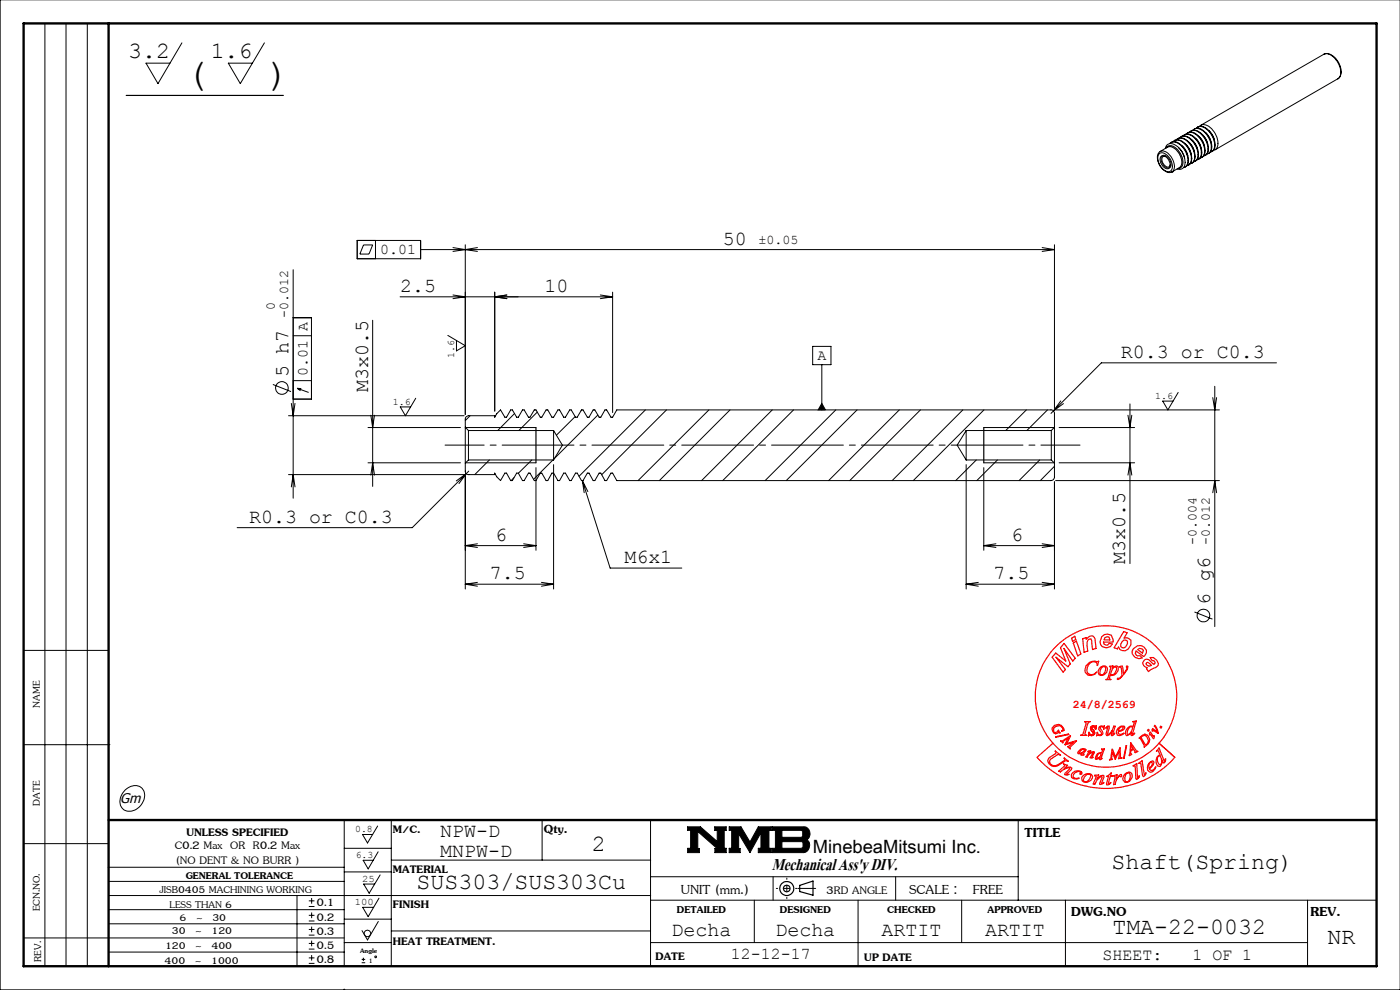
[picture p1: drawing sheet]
<svg xmlns="http://www.w3.org/2000/svg" width="297mm" height="210mm" viewBox="0 0 297 210" stroke-linecap="round" stroke-linejoin="round" font-family="sans-serif">
<g fill="none" stroke="#000" stroke-width=".21">
<path d="M0 0h297v210h-297zM9.5 5v200M14 5v200M18.5 5v200M38.6 9.1l-5.1 8.6-2.5-4.3h5.1M56.1 9.1l-5.1 8.6-2.6-4.3h5.2M280.8 11.5a2.57 2.57 0 0 1 3.1 1.7 2.83 2.83 0 0 1 0 3.5h-.1M280.8 11.5a2.5 2.5 0 0 1 2.9 1.5l.1 .3a2.56 2.56 0 0 1 0 3.4M280.8 11.5l-26 15.1M283.8 16.7l-26 15.1M245.9 32.6a1.52 1.52 0 0 1 2.1 .8l.3 .4a1.96 1.96 0 0 1 0 2.5 2.06 2.06 0 0 1-2.4-1.6 1.88 1.88 0 0 1 0-2.1zM246.1 32.1a2.21 2.21 0 0 0-.1 3 2.19 2.19 0 0 0 2.6 1.4"/>
<path d="M246.1 32.1l1.6-.9a2.25 2.25 0 0 1 2.5 1.5 2.29 2.29 0 0 1 0 2.9l-1.6 .9M246.1 32.1a1.99 1.99 0 0 1 2.3 1.1l.2 .3a2.22 2.22 0 0 1 0 3M246.2 33.3a1.17 1.17 0 0 1 1.8 .7 1.3 1.3 0 0 1-.2 1.8 1.95 1.95 0 0 1-1.6-2.5zM246.5 33.1a1.46 1.46 0 0 1 1.9 1.3v.1a.78 .78 0 0 1-.3 1.1 .78 .78 0 0 1-1.1-.4 1.72 1.72 0 0 1-.5-2.1zM247.2 31.5a1.27 1.27 0 0 1 .9-1 1.27 1.27 0 0 1 1.3 .3 4.2 4.2 0 0 1 1.8 4.5 1.14 1.14 0 0 1-1.5 .5M247.3 33.2a.58 .58 0 0 0-.7 .2 .58 .58 0 0 0-.1 .7 1.34 1.34 0 0 0 1.5 1.2l.2-.4M247.3 31.4a1.32 1.32 0 0 1 2.3 .1 3.4 3.4 0 0 1 1.1 3.8l-.4 .4-.5 .1M248.1 30.5a1.63 1.63 0 0 1 2.4 .3 4.1 4.1 0 0 1 1.3 4.2l-.2 .3-.5 .3M248.4 30.2a1.92 1.92 0 0 1 2.4 .8 3.6 3.6 0 0 1 1 4.1l-.4 .3M248.6 36.5h.1M248.8 30a1.6 1.6 0 0 1 2.4 .4 4 4 0 0 1 1.4 4.2l-.8 .6M249.1 29.8a2.22 2.22 0 0 1 2.8 1.2 3.4 3.4 0 0 1 .5 3.8l-.3 .2"/>
<path d="M249.6 29.7a1.87 1.87 0 0 1 2.7 .7 3.3 3.3 0 0 1 .7 4.1l-.5 .2M249.8 29.4a2.22 2.22 0 0 1 2.8 1.2l.3 .6a2.56 2.56 0 0 1 0 3.4h-.1M250 31.4a3.9 3.9 0 0 1 1.3 2.1M250.3 29.2a1.6 1.6 0 0 1 2.3 .4 3.9 3.9 0 0 1 1.3 4.3l-.7 .4M250.5 29a2.24 2.24 0 0 1 2.8 1.2l.3 .6a2.56 2.56 0 0 1 0 3.3l-.1 .1M250.8 30.9a3.8 3.8 0 0 1 1.2 2.1M251 28.8a1.55 1.55 0 0 1 2.3 .4 3.9 3.9 0 0 1 1.3 4.3l-.7 .4M251.2 28.6a2.01 2.01 0 0 1 2.6 1l.6 .8a2.56 2.56 0 0 1-.1 3.4h-.1M251.5 30.5a3.5 3.5 0 0 1 1.2 2.1M251.7 28.4a1.6 1.6 0 0 1 2.3 .4 3.9 3.9 0 0 1 1.3 4.3l-.7 .4M252 28.2a1.8 1.8 0 0 1 2.3 .7 3.6 3.6 0 0 1 1 4.1l-.3 .4M252.2 30.1a3.8 3.8 0 0 1 1.2 2.1"/>
<path d="M252.4 28a1.55 1.55 0 0 1 2.3 .4 3.9 3.9 0 0 1 1.3 4.3l-.7 .4M252.7 27.8a2.24 2.24 0 0 1 2.7 1.2l.4 .5a2.99 2.99 0 0 1 .1 3.3l-.2 .2M252.9 29.7a3.8 3.8 0 0 1 1.2 2.1M253.1 27.6a1.63 1.63 0 0 1 2.3 .3 3.9 3.9 0 0 1 1.3 4.4l-.7 .4M253.4 27.4a1.88 1.88 0 0 1 2.3 .7 3.6 3.6 0 0 1 1.1 4.1l-.4 .4M253.6 29.3a3.8 3.8 0 0 1 1.2 2.1M253.8 27.2a1.6 1.6 0 0 1 2.3 .3 3.9 3.9 0 0 1 1.3 4.4l-.7 .4M254.1 27a2.24 2.24 0 0 1 2.8 1.2 3.3 3.3 0 0 1 .5 3.8l-.3 .2M254.3 28.9a3.8 3.8 0 0 1 1.2 2.1M254.5 26.8a1.63 1.63 0 0 1 2.3 .3 3.9 3.9 0 0 1 1.3 4.4l-.7 .4M255 28.5a3.9 3.9 0 0 1 1.2 2.1M255.7 28.1l1 1.3 .2 .8"/>
<path d="M256.4 27.7a3.7 3.7 0 0 1 1.2 2.1M62.2 57.2v48.5M75.8 51h13.4v3.9h-13.4zM77.1 52h2l-.8 1.9h-2zM79.7 51v3.9M89.2 52.9h134.5M96.1 52.5l2.6 .4M98.7 51.9v36M98.7 52.9l2.6 .4M98.7 52.9l-2.6 .4M101.3 52.5l-2.6 .4M221.1 52.5l2.6 .4"/>
<path d="M223.7 51.9v34.8M223.7 52.9l-2.6 .4M62.2 67.4h3.9v17.3h-3.9M62.2 71.2h3.9M79.1 67.9v35.3M84.9 63h45.1M95 71.1l3.7 2.2-1.9 1.1v-2.2M96.1 62.6l2.6 .4-2.6 .4M105 62v25.2M107.5 62.6l-2.5 .4 2.5 .4M127.4 62.6l2.6 .4M130 62v25.5"/>
<path d="M130 63l-2.6 .4M172.4 73.5h3.9v3.9h-3.9zM174.3 77.4v9.6M270.8 77h-37.2l-10.6 10.7M57.9 81.6l3.8 1.5M61.2 88.2h37.3M61.8 85.6l.4 2.6 .4-2.6M62.2 80.7h3.9M63 82.4l.7 .5M63 82.4h.9M63 82.4l2.5 .8M78.1 98.2h19.6"/>
<path d="M78.1 90.7h19.6M78.7 88.1l.4 2.6 .3-2.6M88.2 84.5l-2.2 3.7-1.1-1.9h2.2M98.7 98.2v1.7a.72 .72 0 0 0 .7 .8h5.6v-.3l.4 .7 .8 .8 .9-1.5h.4l.8 1.5h.4l.9-1.5h.4l.8 1.5h.4l.9-1.5h.3l.9 1.5h.4l.9-1.5h.3l1 1.5h.3l.9-1.5h.3l1 1.5h.3l.9-1.5h.3l1 1.5h.3l.9-1.5h.3l1 1.5h.3l.9-1.5h.4l.8 1.5h.4l.9-1.5h.4l.8 1.5h.4l.9-1.5h.4l.8 1.5h92.2a.73 .73 0 0 0 .7-.7v-3M98.7 90.6v-1.7a.72 .72 0 0 1 .7-.7h5.6v.3l.4-.7 .8-.8 .9 1.5h.4l.8-1.5h.4l.9 1.5h.4l.8-1.5h.4l.9 1.5h.3l.9-1.5h.4l.9 1.5h.3l1-1.5h.3l.9 1.5h.3l1-1.5h.3l.9 1.5h.3l1-1.5h.3l.9 1.5h.3l1-1.5h.3l.9 1.5h.4l.8-1.5h.4l.9 1.5h.4l.8-1.5h.4l.9 1.5h.4l.8-1.5h92.2a.72 .72 0 0 1 .7 .7v2.9M98.7 90.6v7.6M98.7 90.6l.7 .7M98.7 98.2h15M98.7 90.7h15M99.4 91.3v6.3M99.4 91.3h18M99.4 97.6h18"/>
<path d="M99.4 97.6l-.7 .6M99.4 99.9l-11.9 12h-37.2M99.7 88.2l-1 1M103.8 97.6l-3.1 3.1M109.1 87.7l-3.5 3.6M112.8 97.6l-2.8 2.8M113.7 99.2v17.5M114 87.4l-3.9 3.9M117.3 97.6l-4.1 4.1M117.4 98.6v26.3M117.4 91.3v6.3M117.4 91.3l1.9 3.1-1.9 3.2"/>
<path d="M122 88.4l-4 3.9M123.4 87l-.1 .1M126.8 88l-9.1 9.2M136.9 87l-14.1 14M141.4 87l-13.8 13.7M150.4 87l-15 14.9M154.9 87l-15 14.9M163.8 87l-15 14.9M168.3 87l-15 14.9M174.3 85.6l.8 1.4h-1.5zM177.3 87l-15 14.9M181.8 87l-15 14.9"/>
<path d="M190.8 87l-15 14.9M195.3 87l-15 14.9M204.3 87l-15 14.9M205 91.3v6.3M205 91.3l-1.9 3.1 1.9 3.2M205 91.3h18M205 97.6h18M205 98.6v26.3M207.1 97.6l-4.4 4.3M208.7 99.2v17.5M208.7 98.2h14.9M208.7 90.7h14.9"/>
<path d="M208.7 87l-15 14.9M211.6 97.6l-4.4 4.3M217.7 87l-4.3 4.3M220.6 97.6l-4.4 4.3M222.2 87l-4.4 4.3M223 91.3v6.3M223 97.6l.7 .6M223.7 90.6v7.6M223.7 90.6l-.7 .7M223.7 98.9l-3 3M223.9 87h34.8M224.7 98.2h16"/>
<path d="M224.7 90.7h16M225 85l-1.5 2.2 2.1-1.6M239.3 88.1l.4 2.6 .4-2.6M239.7 85.7v33.8M249.9 83.2l-2.1 3.8-1.1-1.9h2.1M257.3 84.3l.4 2.7 .4-2.7M257.7 81.9v51M61.2 100.7h37.3M61.8 103.3l.4-2.6 .4 2.6M78.7 100.8l.4-2.6 .3 2.6M96.8 102l2.1-1.5-1.5 2.1M98.7 100.9v24"/>
<path d="M98.7 115.7h15M98.7 115.7l2.6 .4M101.3 115.3l-2.6 .4M109 101.3l-.6 .6M111.1 115.3l2.6 .4M113.7 115.7l-2.6 .4M123.5 101.9l5.9 18.6h15.2M123.5 101.9l1.2 2.4M123.5 101.9l.4 2.6M208.7 115.7h15M208.7 115.7l2.6 .4M211.3 115.3l-2.6 .4"/>
<path d="M221.1 115.3l2.6 .4M223.7 102.2v22.7M223.7 115.7l-2.6 .4M223.9 101.9h34.8M239.3 100.8l.4-2.6 .4 2.6M257.3 104.5l.4-2.6 .4 2.6M5 138h18M98.7 123.9h18.7M98.7 123.9l2.6 .4M101.3 123.5l-2.6 .4M114.9 123.5l2.5 .4M117.4 123.9l-2.5 .4"/>
<path d="M205 123.9h18.7M205 123.9l2.5 .4M207.5 123.5l-2.5 .4M221.1 123.5l2.6 .4M223.7 123.9l-2.6 .4M253.4 129.8l3.8 1.5M5 158h18.3M5 179h18M26.5 167.6a2.4 2.4 0 0 1 4 .2 3.3 3.3 0 0 1-4.1 4 2.73 2.73 0 0 1 .1-4.2zM73 173.9v31.1M73 179.9h10M80.1 175.2l-2.1 3.6-1.1-1.8h2.2"/>
<path d="M83 173.9v31.1M115 173.9v8.5M138 173.9v31.1M145.9 175.4h2.7l3.6 3.1v-2.4h-.6v-.7h2.5v.7h-.5v3.8h.5v1h-2.4v-.9h.4l-4.1-3.6v3.6h.4v.9h-2.5v-1h.6v-3.8h-.6zM154.7 175.4h2.5l1.9 3.2 1.8-3.2h2.7v.7h-.5v3.8h.5v1h-2.7v-1h.5v-3.3l-2.3 4.3-2.4-4.1v3.2h.3v.9h-2.3v-1h.5v-3.8h-.5zM163.9 175.4h6.6a1.46 1.46 0 0 1 1.3 1.2 1.46 1.46 0 0 1-.7 1.5 1.47 1.47 0 0 1 .7 1.5 1.47 1.47 0 0 1-1.1 1.2l-6.8 .1v-1h.6v-3.8h-.6zM165.9 176.1h4.1l.3 .3v1l-.3 .2h-4.1zM165.9 178.5h4.2l.3 .3v.9l-.4 .2h-4.1zM216 173.9v17.1M5 199h68M22.9 184h50.1M23 190h115"/>
<path d="M23 196h50M23 193h50M23 187h50M63 190v14.9M65.5 198.4h1.2M65.5 197.2h1.2M65.5 195.4h1.2M65.5 194.2h1.2M65.5 192.3h1.2M65.5 191.1h1.2M66.1 190.5v1.2M66.1 193.6v1.2"/>
<path d="M66.1 196.6v1.2M66.1 199.5v1.2M73 199.9h10M73 195h10M73 185h10M80.2 180.7l-2.1 3.6-1.1-1.8h2.2M80.3 195.5l-2.3 3.9-1.2-2M80.4 190.5l-2.3 3.9-1.2-1.9h2.4M80.6 185.6l-2.3 3.9-1.1-2h2.3M83 197.5h55M83 182.4h55M138 199.9h139.4"/>
<path d="M138 186h78M138 191h154M160 191v8.9M164 186v5M182 191v14M190 186v5M204 191v8.9M226 191v13.9M277.4 191v13.9M23 202h50M65.5 204.4h1.2M65.5 203.2h1.2"/>
<path d="M65.5 201.3h1.2M65.5 200.1h1.2M66.1 202.6v1.2M76.7 204.2h.8M76.7 203.5h.8M77.1 203.2v.7"/>
<circle cx="59.8" cy="82.3" r="1.34"/>
<circle cx="255.3" cy="130.6" r="1.34"/>
<circle cx="77.9" cy="198" r=".69"/>
<circle cx="79.7" cy="203" r=".17"/>
</g>
<g fill="none" stroke="#000" stroke-width=".25">
<path d="M26.8 20.2h33.3M113.7 90.7v7.5M208.7 90.7v7.5M169.7 187.8l2.8-.9v3l-2.8-.8z"/>
<circle cx="166.9" cy="188.5" r="1.49"/>
<circle cx="166.9" cy="188.5" r=".7"/>
</g>
<g fill="none" stroke="#f00" stroke-width=".25">
<path d="M225.7 136.5l2.4 3.2-.5 .5-1.9-2.7 1.3 3.3-.4 .6-2.6-2 2 2.6-.5 .6-2.3-3.2 .8-.9 2.1 1.7-1.1-2.8zM227.3 135.4l.7-.4 .2 .6-.7 .5zM227.7 136.4l.7-.4 .9 2.7-.7 .4zM229.7 135.5l.7-.3v.4l.9-.7h.5a2.85 2.85 0 0 1 .7 2.6l-.7 .3-.2-1.6a.47 .47 0 0 0-.5-.7l-.2 .2-.3 .5 .2 1.9-.8 .3zM233.7 135.1l.6-.5 .7-.1 .8 .3 .3 .9v.5h-2l.1 .5 .5 .2 .3-.1 .3-.3 .7 .1-.5 .6-.8 .2-.9-.2-.3-.5-.1-.6zM234.4 135.3l.5-.3 .4 .2 .1 .5h-1.2zM238.1 136.1l.3-.3h.5l.3 .2v.6l-.4 .6-.4 .2h-.3l-.3-.2-.1-.5zM238.4 134l.7 .2-.7 1.2h.9l.6 .4v1l-.6 .9a1.21 1.21 0 0 1-2-.5l-.2 .4-.7-.2zM240.4 137.6l.9-.6a1.44 1.44 0 0 1 1.9 1.5l-.6 .8-1.6-1.2-.2 .5 .3 .4 .7 .1 .5 .5-.7 .1-.8-.3-.6-.7v-.6zM241.3 137.8l.5-.3 .5 .1 .3 .4-.2 .5zM223.4 157.6a15 15 0 0 1 .9-20.7 15 15 0 0 1 20.7 0 15 15 0 0 1 .9 20.7M223.4 157.6a15 15 0 0 0 22.5 0"/>
<path d="M223.7 153.8l.9-.1a1.65 1.65 0 0 1 1.2 1.2l-.6 .2 .3-.4-.1-.4-.6-.4-.9 .2-.4 .4v.7l.3 .2 .7-.3v-.2l.4 .6-.3-.1-.7 .3-.6-.6-.1-.6zM223.8 159.3l1.2 .9-.7-.1-1 .7a.82 .82 0 0 0-.6 .8 .82 .82 0 0 0 .6 .8 2.73 2.73 0 0 0 2.4-1l.2-.3-.1-.3 .8 .7a.47 .47 0 0 0-.8 0l-.9 .6a1.49 1.49 0 0 1-1.6 .4 1.49 1.49 0 0 1-1-1.2l.2-.5 1.5-1zM223.9 159.3h-.1M223.9 156.3l2.8-.6v.1l-2.7 .6zM225 157.2h.4l1.6-1.1-.7 1.6 2.1-.5-1.4 1.3v.3l-.5-.4 1.2-1-1.7 .6 .6-1.4-1.1 .7v.3zM229.2 159l1-.2 .2 .3-.7 .9 .3 .1-.7 .1 .3-.5-.9 .1v-.3zM229.4 159.1l.7-.1a1.03 1.03 0 0 1-1.1 .8zM230.1 153.1h1.1l-.3 .2-.7 2.1v.4l.3 .1-1.2 .1 .5-.4 .6-2v-.4zM230.4 141.3a1.92 1.92 0 0 1 2.3-.9l.4-.1-.3 .9a.79 .79 0 0 0-.5-.9 .79 .79 0 0 0-.9 .3 1.81 1.81 0 0 0-.6 2.3 1.34 1.34 0 0 0 1.9-.4l-.5 .5-.8 .3-.6-.1-.6-.7zM230.8 159.4l.6-.1-.3 .5 .4-.2 .6-.2 .1 .1-.6 1.1h.3l-.6 .2 .6-1.2a1.46 1.46 0 0 0-1.3 1h-.2l.6-1.2zM231 159.4h.1M231.5 154.1l1.1-.1-.2 .7-.1-.4-.3-.2-.4 .3 .7 1.1a.88 .88 0 0 1-1.3 .5l-.1 .1 .1-.7 .2 .3 .4 .2 .3-.2v-.3l-.5-.8z"/>
<path d="M233 159.9l.3-.1 .3 .2a1.05 1.05 0 0 1-.9 .9zM233.3 154.1l1-.1-.1 .7-.1-.4-.4-.2-.3 .3 .6 1.1a.84 .84 0 0 1-1.2 .5l-.2 .1 .2-.7 .1 .3 .4 .2 .3-.2v-.3l-.5-.8zM233.3 141.7l.3-.3a.78 .78 0 0 1 .9-.1 .78 .78 0 0 1 .5 .6 1.33 1.33 0 0 1-1.4 1.4l-.4-.2a1.09 1.09 0 0 1 .1-1.4zM233.7 158.9l.6-.1-.7 2.2 .2-.1-.5 .3-.1-.2 .2-.3-1 .4v-.4l.3-.7 .3-.3h.7l.2-.6zM233.9 141.5l.3-.2 .3 .2a1.39 1.39 0 0 1-.8 1.7 .84 .84 0 0 1-.2-1.3zM234.1 154.7h.1M234.7 154.3l.3-.3h.3l-.3 1.8a2.08 2.08 0 0 0 1.3-1.8h.3l-.5 1.8 .4-.3-.6 .6-.1-.3 .2-.8a1.4 1.4 0 0 1-1.2 1 1.69 1.69 0 0 1 .2-1.5v-.3l-.4 .3zM235.4 141.3l.7-.1-.1 .5 .8-.5a.49 .49 0 0 1 .4 .6 1.31 1.31 0 0 1-1.7 1.4l-.2 .8 .4 .2h-1.1l.4-.3 .7-2.3zM235.9 158.9l-.2 2-.3 .3 .6-.1-.2-.1 .2-1.4 .6 1.4 .8-1.7v1.4l-.1 .2 .7-.1v-.1l-.3-.1-.1-2-1 2-.6-1.7M236.1 141.8l.5-.4a.54 .54 0 0 1 .2 .8l-.3 .7-.5 .3-.4-.2zM237.2 154.4a.79 .79 0 0 1 .7-.4 .79 .79 0 0 1 .7 .3 1.55 1.55 0 0 1-1.4 .9l.1 .4 .4 .2 .7-.3a1.12 1.12 0 0 1-1.4 .4 1.14 1.14 0 0 1 .2-1.5zM237.4 141.4l.7-.2 .2 1.7 .8-1.1a.26 .26 0 0 1-.1-.3 .26 .26 0 0 1 .2-.2h.1a4.6 4.6 0 0 1-2.1 2.9l-.1-.3 .1-.1 .3 .1 .5-.6-.2-1.7z"/>
<path d="M237.5 154.4l.3-.2h.5a.86 .86 0 0 1-1.1 .8zM238.9 158.2l.1-.1-.5 2.8h-.2zM239.6 154.3l.4-.2 .2 .1a1.43 1.43 0 0 1-.9 1.6l-.2-.1a1.77 1.77 0 0 1 .5-1.4zM239.9 157.6l1.2 1.7 .3 .1-.6 .3-.2-.7h-.3l-.4 .4v.4l.2 .2-.5 .3zM239.9 158.1l.5 .7-.4 .3-.1-.1zM240.3 153.1l.8-.2-.8 2.9 .4-.3-.6 .6-.2-.3 .2-.5-.4 .4-.7 .3a1.34 1.34 0 0 1 1.2-2l.1 .2 .3-.7a.22 .22 0 0 0 0-.3 .22 .22 0 0 0-.3-.1zM241.7 156.6l1.2-.9 .7 .3 .3 .8a1.93 1.93 0 0 1-1.2 1.6v-.2l-.8-1.5zM242.1 156.4l.3-.3 .5-.1 .4 .3 .4 .8-.3 .7-.3 .2-.2-.1zM242.7 140a.97 .97 0 0 1 1.5 .4l.5 .5 .3-.1 .1-.2-.2-.3-.5-.2-.4-.6h.7l.7 .6 .3 .6a1.67 1.67 0 0 1-1.4 1.3l-.6 .5-.5-.7 .2-.2-.8-.4-.2-.6zM243.2 140.6a1.1 1.1 0 0 1 1.1 .5l-.6 .2-.5-.3zM243.5 154.8h.2v.2h-.2zM244 155.7l-.1 .2-.1-.3 .2-.4 .7 1.1 .2-.2-.1 .6-.8-1"/>
<path d="M244.9 153.9h.2l.3 .5 .3 1.2-1.1-.7-.1 .2v-.6l1 .7zM245.9 157.6l3.3 3a19.5 19.5 0 0 1-29.2 0l3.4-3M245.9 158.7l1.2 2.8 .2-.5v.4l-.4 .4h-.1l-.3-.6v.6l-.3 .7a.47 .47 0 0 1-.7-.1 1.57 1.57 0 0 1 .4-2.2h.2l-.3-.7a.24 .24 0 0 0-.2-.3 .24 .24 0 0 0-.2 .2zM246.2 154l.3 .2-.2 .2-.2-.1zM225.6 162.1l.9 .2-.8 .8 .3-.2a1.08 1.08 0 0 1 1.4 0l-.2 .4-.9 .9 .5 .1-.8 .1v-.4l1-1.1a2.2 2.2 0 0 0-2 .9l-.4-.2 1.1-1a.3 .3 0 0 0 .2-.3 .3 .3 0 0 0-.3-.2zM227.7 163.8a1.4 1.4 0 0 1 1.9 .1v.2l-.3 .2a.26 .26 0 0 1-.2-.3 .26 .26 0 0 1 .2-.2 1.16 1.16 0 0 0-1.7 1l.4 .3h1l-.6 .2-.6-.1-.5-.3v-.6zM229.8 164.5a1.07 1.07 0 0 1 1.2-.4 1.07 1.07 0 0 1 .8 .9 1.41 1.41 0 0 1-2.2 .7l-.2-.6zM230.3 164.6l.4-.4h.4l.3 .2a1.43 1.43 0 0 1-1.2 1.4l-.4-.2v-.3zM232.2 164.5l.9-.1-.4 .9 .2-.2a1.19 1.19 0 0 1 1.2-.6 1.71 1.71 0 0 1-.3 1.5v.2l.3-.3 .1 .1-.3 .3-.6 .1 .5-1.7a2.13 2.13 0 0 0-1.5 1.6h-.4l.6-1.3a.32 .32 0 0 0-.3-.5zM234.8 164.6l.5-.2 .4-.4-.1 .5h.4l-.1 .2h-.4l-.4 1.6 .6-.3-.7 .5a.34 .34 0 0 1-.2-.5l.4-1.3zM236.1 164.6l.9-.2-.2 1a1.46 1.46 0 0 1 1.1-1.1l.1 .1-.2 .4-.2-.2-.3 .1a2.5 2.5 0 0 0-.7 1.7h-.4l.4-1.7zM238.7 164.2a.86 .86 0 0 1 1.5 .1 1.39 1.39 0 0 1-1.5 1.6l-.5-.4a1.44 1.44 0 0 1 .5-1.3z"/>
<path d="M238.9 164.2l.4-.2h.3a1.4 1.4 0 0 1-.4 1.8h-.4a1.57 1.57 0 0 1 .1-1.6zM240.4 162.4l.8-.4 .1 3h.2l.2-.4h.1l-.5 .7h-.2l-.2-.2-.1-2.6zM241.6 161.9l.7-.5 .5 3 .3-.5-.4 .8-.3-.1-.4-2.7zM243.8 161.8l.6-.4 .3 .1a1.51 1.51 0 0 1-.9 1.6l.4 .3h.4l.5-.8a1.27 1.27 0 0 1-1 1.2l-.5-.3a1.58 1.58 0 0 1 .2-1.7zM243.9 161.9l.4-.3a.91 .91 0 0 1-.5 1.4zM245.7 160.4l.3-.1a1.41 1.41 0 0 1 .2 1.9h-.2a1.4 1.4 0 0 1-.3-1.8z"/>
</g>
<path d="M164.7 188.5h4.4M166.9 186.3v4.3" fill="none" stroke="#000" stroke-width=".21" stroke-dasharray="15.2 1.3 1.3 1.3" stroke-dashoffset="15"/>
<path d="M169.3 188.5h3.7" fill="none" stroke="#000" stroke-width=".21" stroke-dasharray="15.2 1.3 1.3 1.3"/>
<path d="M5 5h287v200h-287zM23 5v200M23 173.9h269M73 210h.1" fill="none" stroke="#000" stroke-width=".5"/>
<path d="M145.9 175.4v.7h.6v3.8h-.6v1h2.5v-.9h-.4v-3.6l4.1 3.6h-.4v.9h2.4v-1h-.5v-3.8h.5v-.7h-2.5v.7h.6v2.4l-3.6-3.1zM154.7 175.4v.7h.5v3.8h-.5v1h2.3v-.9h-.3v-3.2l2.4 4.1 2.3-4.3v3.3h-.5v1h2.7v-1h-.5v-3.8h.5v-.7h-2.7l-1.8 3.2-1.9-3.2zM165.9 178.5h4.2l.3 .3v.9l-.4 .2h-4.1zM163.9 175.4v.7h.6v3.8h-.6v1l7-.1 .5-.5 .4-1-.2-.8-.5-.4a1.47 1.47 0 0 0 .7-1.5 1.47 1.47 0 0 0-1.3-1.2zM165.9 176.1h4.1l.3 .3v1l-.3 .2h-4.1z" fill-rule="evenodd" fill="#000"/>
<path d="M94.4 94.4h134.7" fill="none" stroke="#000" stroke-width=".21" stroke-dasharray="15.2 1.3 1.3 1.3" stroke-dashoffset="6.9"/>
<path d="M174.3 85.6l.8 1.4h-1.5z" fill="#000"/>
<g font-size="8.5">
<text x="39.1" y="18.3">(</text>
<text x="56.6" y="18.3">)</text>
</g>
<text font-size="5.5" fill="#010000" x="163.7" y="184.6">Mechanical Ass'y DIV.</text>
<g font-size="4.9">
<text x="27.2" y="12.2">3.2</text>
<text x="44.7" y="12.2">1.6</text>
<text x="125.6" y="180.4">2</text>
<text x="235.8" y="184.3">Shaft(Spring)</text>
<text x="88.4" y="188.7">SUS303/SUS303Cu</text>
<text x="236" y="198">TMA-22-0032</text>
<text x="281.6" y="200.3">NR</text>
</g>
<g font-size="4.2">
<text x="153.3" y="51.9">50</text>
<text x="84.9" y="61.9">2.5</text>
<text x="115.5" y="61.9">10</text>
<text x="237.8" y="76">R0.3 or C0.3</text>
<text x="61.2" y="80.1" transform="rotate(-90 61.2 80.1)">5 h7</text>
<text x="78.1" y="83.1" transform="rotate(-90 78.1 83.1)">M3x0.5</text>
<text x="52.9" y="110.9">R0.3 or C0.3</text>
<text x="105" y="114.7">6</text>
<text x="132.5" y="119.5">M6x1</text>
<text x="214.5" y="114.7">6</text>
<text x="238.7" y="119.5" transform="rotate(-90 238.7 119.5)">M3x0.5</text>
<text x="103.9" y="122.9">7.5</text>
<text x="210.8" y="122.9">7.5</text>
<text x="256.7" y="128.3" transform="rotate(-90 256.7 128.3)">6 g6</text>
<text x="93.4" y="177.6">NPW-D</text>
<text x="217.3" y="177.5">TITLE</text>
<text x="93.4" y="181.8">MNPW-D</text>
<text x="144.4" y="189.7">UNIT (mm.)</text>
<text x="192.9" y="189.7">SCALE :</text>
<text x="206.4" y="189.7">FREE</text>
<text x="227.2" y="194.4">DWG.NO</text>
<text x="278" y="194.3">REV.</text>
<text x="142.5" y="198.6">Decha</text>
<text x="164.5" y="198.6">Decha</text>
<text x="187" y="198.6">ARTIT</text>
<text x="209" y="198.6">ARTIT</text>
</g>
<g font-size="3.9">
<text x="115.4" y="176.7">Qty.</text>
<text x="172.4" y="181">MinebeaMitsumi Inc.</text>
</g>
<g font-size="3.5">
<text x="39.6" y="177.3">UNLESS SPECIFIED</text>
<text x="83.4" y="176.7">M/C.</text>
<text x="37.1" y="180.1">C0.2 Max OR R0.2 Max</text>
<text x="37.3" y="183.3">(NO DENT &amp; NO BURR )</text>
<text x="83.4" y="185.1">MATERIAL</text>
<text x="175.3" y="189.6">3RD ANGLE</text>
<text x="67.2" y="195.3">0.2</text>
<text x="67.2" y="192.3">0.1</text>
<text x="83.4" y="192.6">FINISH</text>
<text x="67.2" y="201.3">0.5</text>
<text x="67.2" y="198.3">0.3</text>
<text x="83.4" y="200.5">HEAT TREATMENT.</text>
<text x="139" y="203.7">DATE</text>
<text x="155.1" y="203.5">12-12-17</text>
<text x="183.4" y="203.8">UP DATE</text>
<text x="233.9" y="203.7">SHEET:</text>
<text x="253" y="203.7">1 OF 1</text>
<text x="67.2" y="204.3">0.8</text>
</g>
<g font-size="3.2">
<text x="80.6" y="54">0.01</text>
<text x="65.2" y="70.2" transform="rotate(-90 65.2 70.2)">A</text>
<text x="173.4" y="76.5">A</text>
<text x="65.2" y="79.8" transform="rotate(-90 65.2 79.8)">0.01</text>
<text x="8.4" y="150.2" transform="rotate(-90 8.4 150.2)">NAME</text>
<text x="8.4" y="170.9" transform="rotate(-90 8.4 170.9)">DATE</text>
<text x="33.8" y="189.5">JISB0405 MACHINING WORKING</text>
<text x="39.4" y="186.6">GENERAL TOLERANCE</text>
<text x="8.5" y="193.3" transform="rotate(-90 8.5 193.3)">ECN.NO.</text>
<text x="36" y="192.6">LESS THAN 6</text>
<text x="38.1" y="195.3">6 ~ 30</text>
<text x="143.6" y="193.7">DETAILED</text>
<text x="165.4" y="193.7">DESIGNED</text>
<text x="188.2" y="193.7">CHECKED</text>
<text x="209.5" y="193.7">APPROVED</text>
<text x="35" y="201.2">120 ~ 400</text>
<text x="36.5" y="198.2">30 ~ 120</text>
<text x="8.7" y="204" transform="rotate(-90 8.7 204)">REV.</text>
<text x="34.9" y="204.4">400 ~ 1000</text>
</g>
<text font-size="2.9" x="25.5" y="170.3">Gm</text>
<g font-size="2.8">
<text x="160.9" y="51.8">±0.05</text>
<text x="58.3" y="65.7" transform="rotate(-90 58.3 65.7)">0</text>
<text x="61.1" y="67.4" transform="rotate(-90 61.1 67.4)">-0.012</text>
<text x="253.8" y="115.6" transform="rotate(-90 253.8 115.6)">-0.004</text>
<text x="256.6" y="115.6" transform="rotate(-90 256.6 115.6)">-0.012</text>
</g>
<text font-size="2.5" fill="#f00" x="227.6" y="150.2">24/8/2569</text>
<g font-size="2.1">
<text x="96.4" y="76" transform="rotate(-90 96.4 76)">1.6</text>
<text x="83.3" y="85.8">1.6</text>
<text x="245.1" y="84.6">1.6</text>
<text x="75.4" y="176.5">0.8</text>
<text x="75.5" y="182">6.3</text>
<text x="75.3" y="192">100</text>
<text x="76.8" y="187">25</text>
<text x="76.4" y="202.1">Angle</text>
<text x="78.2" y="204.2">1</text>
</g>
</svg>
